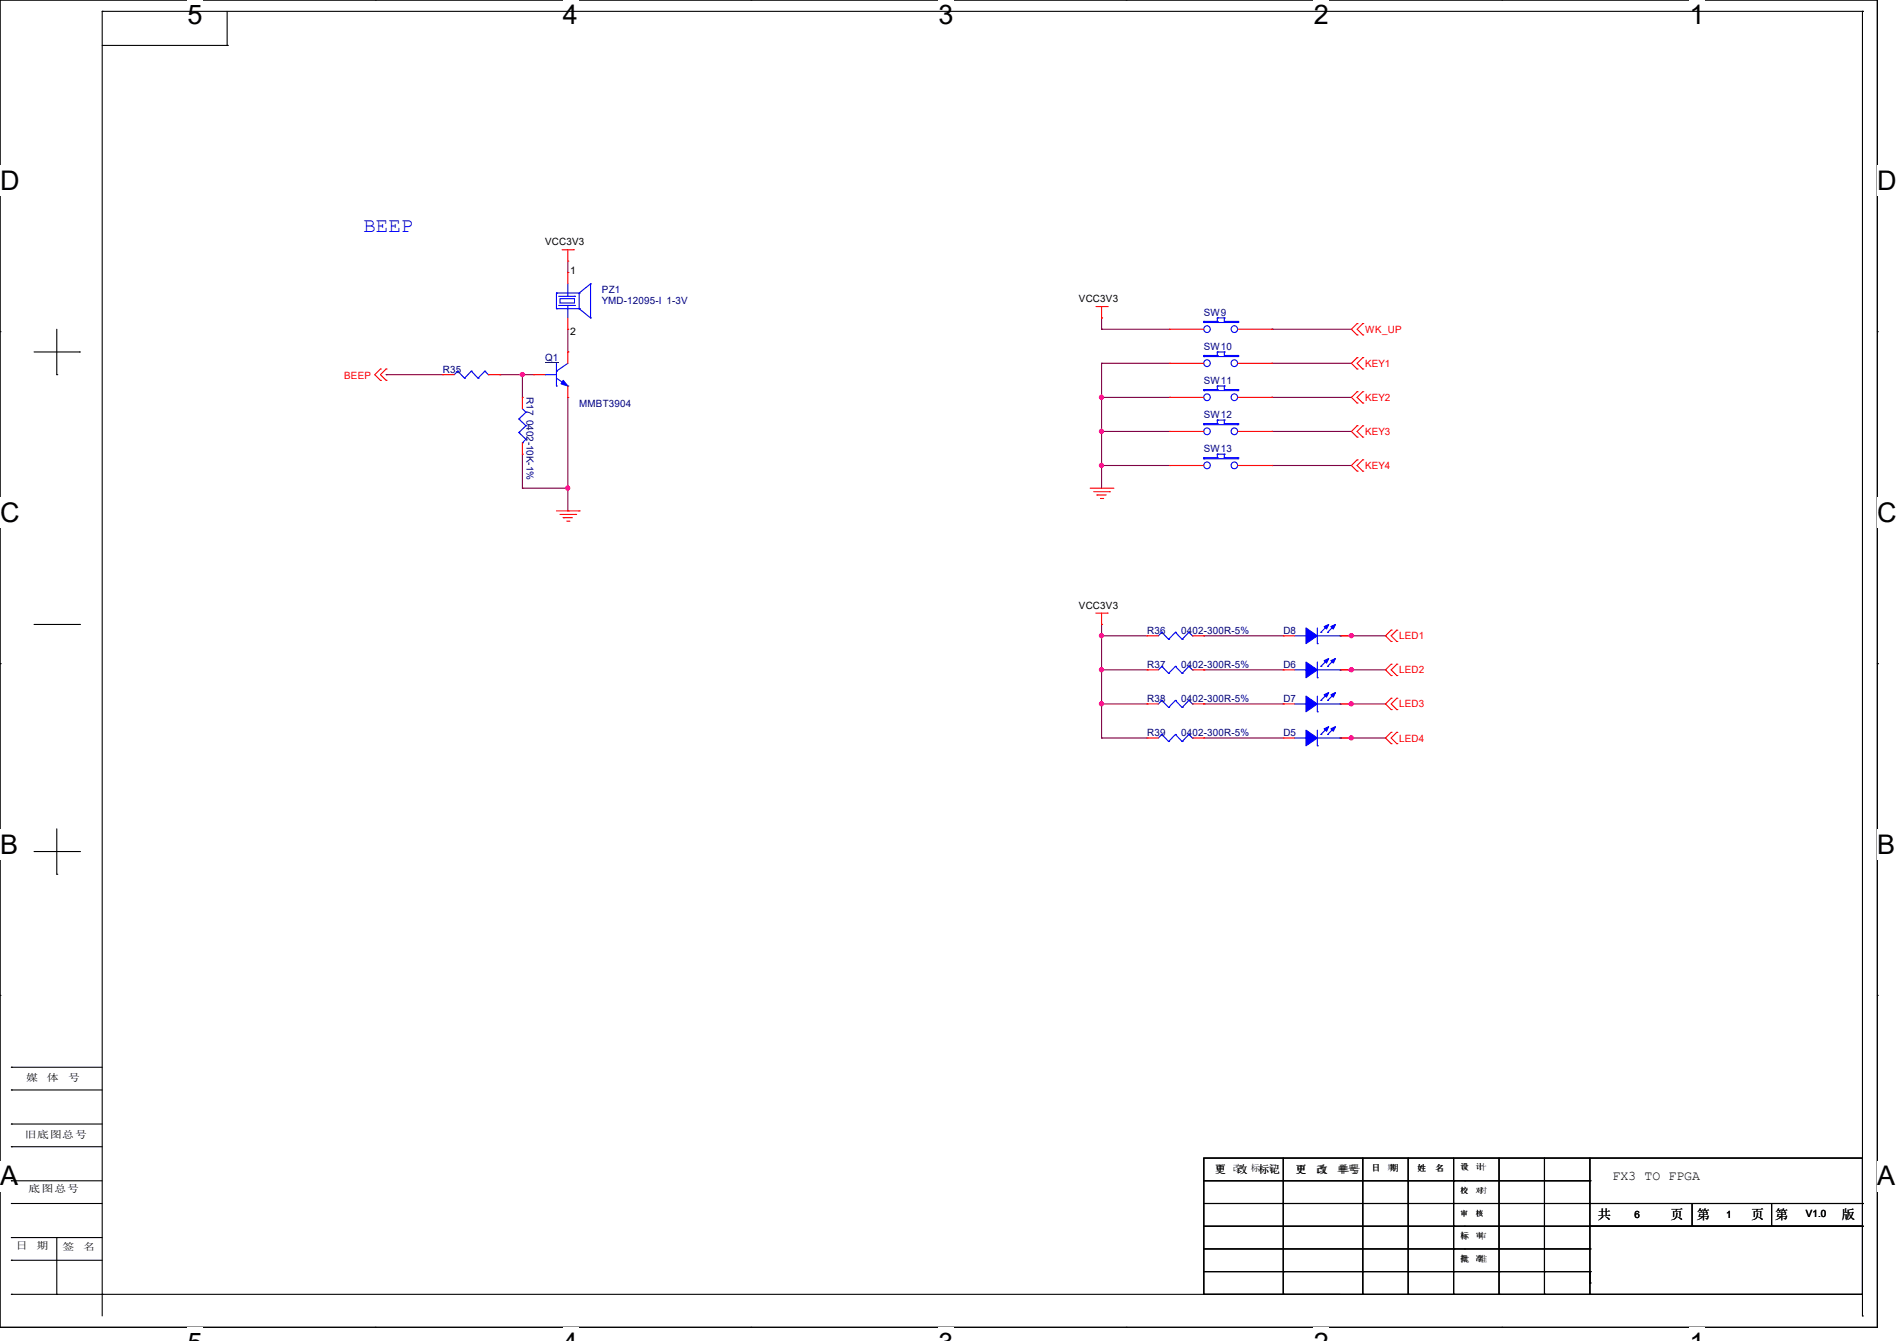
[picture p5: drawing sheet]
<svg xmlns="http://www.w3.org/2000/svg" width="297mm" height="210mm" viewBox="0 0 297 210" stroke-linecap="round" stroke-linejoin="round" font-family="sans-serif">
<path d="M0 0h293.9v207.9h-293.9z" fill="none" stroke="#000" stroke-width=".17"/>
<g fill="#fff">
<path d="M29.4 0h2.3v4.7h-2.3z"/>
<path d="M29.4 207.9h2.3v2.1h-2.3z"/>
</g>
<path d="M58.8 0h.1M58.8 207.9h.1" fill="none" stroke="#000" stroke-width=".17"/>
<g fill="#fff">
<path d="M88.1 0h2.4v4.7h-2.4z"/>
<path d="M88.1 207.9h2.4v2.1h-2.4z"/>
</g>
<path d="M117.6 0h.1M117.6 207.9h.1" fill="none" stroke="#000" stroke-width=".17"/>
<g fill="#fff">
<path d="M146.9 0h2.4v4.7h-2.4z"/>
<path d="M146.9 207.9h2.4v2.1h-2.4z"/>
</g>
<path d="M176.3 0h.1M176.3 207.9h.1" fill="none" stroke="#000" stroke-width=".17"/>
<g fill="#fff">
<path d="M205.7 0h2.4v4.7h-2.4z"/>
<path d="M205.7 207.9h2.4v2.1h-2.4z"/>
</g>
<path d="M235.1 0h.1M235.1 207.9h.1" fill="none" stroke="#000" stroke-width=".17"/>
<g fill="#fff">
<path d="M264.5 0h2.4v4.7h-2.4z"/>
<path d="M264.5 207.9h2.4v2.1h-2.4z"/>
<path d="M0 26h3v4.7h-3z"/>
<path d="M293.9 26h3.1v4.7h-3.1z"/>
<path d="M0 77.9h3v4.7h-3z"/>
<path d="M293.9 77.9h3.1v4.7h-3.1z"/>
</g>
<path d="M0 51.9h.1M293.9 51.9h.1" fill="none" stroke="#000" stroke-width=".17"/>
<g fill="#fff">
<path d="M0 129.9h2.8v4.7h-2.8z"/>
<path d="M293.9 129.9h2.9v4.7h-2.9z"/>
</g>
<path d="M0 103.9h.1M293.9 103.9h.1" fill="none" stroke="#000" stroke-width=".17"/>
<g fill="#fff">
<path d="M-.1 181.8h2.9v4.8h-2.9z"/>
<path d="M293.8 181.8h3v4.8h-3z"/>
</g>
<g fill="none" stroke="#000" stroke-width=".17">
<path d="M16 1.8h.1M16 7.1h19.6M16 1.8v204.3M16 1.8h275.6M35.6 7.1h.1M35.6 1.8v5.3M291.6 1.8h.1M291.6 1.8v179.6M5.3 55.1h7.1M8.9 58.7h.1M8.9 51.6v7.1M12.4 55.1h.1"/>
<path d="M5.3 97.8h7.1M12.4 97.8h.1M5.3 133.3h7.1M8.9 136.9h.1M8.9 129.8v7.1M12.4 133.3h.1M0 155.9h.1M293.9 155.9h.1M1.8 167.1h.1M1.8 170.7h.1M1.8 176h.1M1.8 179.6h.1"/>
<path d="M1.8 167.1h14.2M1.8 170.7h14.2M1.8 176h14.2M1.8 179.6h14.2M1.8 184.9h.1M1.8 188.5h.1M1.8 193.8h.1M1.8 197.4h.1M1.8 184.9h14.2M1.8 188.5h14.2M1.8 193.8h14.2M1.8 197.4h14.2"/>
<path d="M8.9 193.8h.1M8.9 193.8v8.9M188.5 181.4h103.1v21.3h-103.1zM188.5 184.9h60.4M188.5 188.5h103.1M188.5 192h103.1M188.5 195.6h60.4M188.5 199.1h60.4M200.9 199.1h.1M200.9 181.4v21.3M213.4 199.1h.1M213.4 181.4v21.3"/>
<path d="M220.5 199.1h.1M220.5 181.4v21.3M227.6 199.1h.1M227.6 184.9h.1M227.6 188.5h.1M227.6 192h.1M227.6 195.6h.1M227.6 181.4v21.3M234.7 199.1h.1M234.7 181.4v21.3M241.8 199.1h.1M241.8 181.4v21.3"/>
<path d="M248.9 184.9h.1M248.9 199.1h.1M248.9 188.5h.1M248.9 192h.1M248.9 195.6h.1M248.9 181.4v21.3M264.9 192h.1M264.9 188.5v3.5M277.4 192h.1M277.4 188.5v3.5M291.6 188.5h.1M291.6 192h.1"/>
<path d="M1.8 202.7h.1M1.8 202.7h208M8.9 202.7h.1M16 202.7h.1M200.9 202.7h.1M213.4 202.7h.1M220.5 202.7h.1M227.6 202.7h.1M234.7 202.7h.1M241.8 202.7h.1M248.9 200.9h.1M248.9 202.7h.1"/>
<path d="M291.6 206.1h.1M291.6 202.7v3.4"/>
</g>
<g fill="none" stroke="#800040" stroke-width=".17">
<path d="M60.5 58.7h.1M60.5 58.7h8.8M78.2 58.7h.1M78.2 58.7h5.4M81.8 58.7h.1M81.8 58.7v3.5M88.9 55.1h.1M88.9 42.7h.1M88.9 40.9v1.8M88.9 51.6v3.5M172.5 56.9h.1M172.5 49.8h.1"/>
<path d="M172.5 51.6h.1M172.5 49.8v1.8M172.5 56.9v19.6M172.5 51.6h10.6M172.5 56.9h10.6M199.1 51.6h.1M199.1 56.9h.1M199.1 51.6h12.5M199.1 56.9h12.5M81.8 76.5h.1M81.8 71.1v5.4M81.8 76.5h7.1"/>
<path d="M88.9 76.5h.1M88.9 62.2v17.8M172.5 67.6h.1M172.5 62.2h.1M172.5 72.9h.1M172.5 67.6h10.6M172.5 62.2h10.6M172.5 72.9h10.6M199.1 67.6h.1M199.1 62.2h.1M199.1 72.9h.1M199.1 67.6h12.5"/>
<path d="M199.1 62.2h12.5M199.1 72.9h12.5M88.9 80h.1M172.5 97.8h.1M172.5 99.6h.1M172.5 99.6h7.1M172.5 97.8v17.8M188.5 99.6h.1M188.5 99.6h12.4M209.8 99.6h.1M209.8 99.6h7.1M216.9 99.6h.1"/>
<path d="M172.5 104.9h.1M172.5 110.2h.1M172.5 115.6h.1M172.5 115.6h7.1M172.5 110.2h7.1M172.5 104.9h7.1M188.5 115.6h.1M188.5 110.2h.1M188.5 104.9h.1M188.5 115.6h12.4M188.5 110.2h12.4M188.5 104.9h12.4"/>
<path d="M209.8 115.6h.1M209.8 110.2h.1M209.8 104.9h.1M209.8 115.6h7.1M209.8 110.2h7.1M209.8 104.9h7.1M216.9 104.9h.1M216.9 110.2h.1M216.9 115.6h.1"/>
</g>
<g fill="#f0f" stroke="#f0f" stroke-width=".17">
<circle cx="88.9" cy="76.4" r=".32"/>
<circle cx="81.8" cy="58.7" r=".32"/>
<circle cx="211.6" cy="110.2" r=".32"/>
<circle cx="211.6" cy="104.9" r=".32"/>
<circle cx="211.6" cy="99.5" r=".32"/>
<circle cx="172.4" cy="72.9" r=".32"/>
<circle cx="172.4" cy="67.5" r=".32"/>
<circle cx="172.4" cy="62.2" r=".32"/>
<circle cx="172.4" cy="104.9" r=".32"/>
<circle cx="172.4" cy="99.5" r=".32"/>
<circle cx="172.4" cy="110.2" r=".32"/>
<circle cx="211.6" cy="115.5" r=".32"/>
</g>
<g fill="none" stroke="#f00" stroke-width=".17">
<path d="M88 39.1h1.8M88.9 39.1v1.8M89.8 39.1h.1M59.6 57.8h.1M59.6 59.6h.1M59.6 57.8l-.9 .9 .9 .9M60.5 57.8h.1M60.5 59.6h.1M60.5 57.8l-.9 .9 .9 .9M69.3 58.7h.1M69.3 58.7h1.8M76.5 58.7h1.7"/>
<path d="M78.2 58.7h.1M83.6 58.7h.1M83.6 58.7h1.7M88.9 40.9h.1M88.9 51.6h.1M88.9 42.7h.1M88.9 55.1h.1M88.9 42.7v1.7M88.9 49.8v1.8M88.9 55.1v1.8M171.6 48h1.8M172.5 49.8h.1"/>
<path d="M172.5 48v1.8M173.4 48h.1M183.1 56.9h.1M183.1 51.6h.1M183.1 56.9h5.4M183.1 51.6h5.4M193.8 56.9h5.3M193.8 51.6h5.3M199.1 56.9h.1M199.1 51.6h.1M212.5 56h.1M212.5 57.8h.1"/>
<path d="M212.5 50.7h.1M212.5 52.5h.1M212.5 56l-.9 .9 .9 .9M212.5 50.7l-.9 .9 .9 .9M213.4 57.8h.1M213.4 56h.1M213.4 52.5h.1M213.4 50.7h.1M213.4 56l-.9 .9 .9 .9M213.4 50.7l-.9 .9 .9 .9M81.8 62.2h.1M81.8 71.1h.1"/>
<path d="M81.8 62.2v1.8M81.8 69.3v1.8M88.9 62.2h.1M88.9 60.5v1.7M170.7 76.5h3.5M171.2 77h2.5M171.7 77.5h.1M171.7 77.5h1.5M172.3 78.1h.3M172.6 78.1h.1M173.7 77h.1M174.2 76.5h.1"/>
<path d="M183.1 67.6h.1M183.1 62.2h.1M183.1 72.9h.1M183.1 67.6h5.4M183.1 62.2h5.4M183.1 72.9h5.4M193.8 67.6h5.3M193.8 62.2h5.3M193.8 72.9h5.3M199.1 67.6h.1M199.1 62.2h.1M199.1 72.9h.1"/>
<path d="M212.5 61.3h.1M212.5 63.1h.1M212.5 66.7h.1M212.5 68.5h.1M212.5 72h.1M212.5 73.8h.1M212.5 61.3l-.9 .9 .9 .9M212.5 66.7l-.9 .9 .9 .9M212.5 72l-.9 .9 .9 .9M213.4 63.1h.1M213.4 61.3h.1M213.4 68.5h.1"/>
<path d="M213.4 66.7h.1M213.4 73.8h.1M213.4 72h.1M213.4 61.3l-.9 .9 .9 .9M213.4 66.7l-.9 .9 .9 .9M213.4 72l-.9 .9 .9 .9M87.1 80h3.6M87.7 80.6h2.4M88.2 81.1h.1M88.2 81.1h1.4M88.7 81.6h.4M89.1 81.6h.1"/>
<path d="M90.1 80.6h.1M90.7 80h.1M171.6 96h1.8M172.5 97.8h.1M172.5 96v1.8M173.4 96h.1M179.6 99.6h.1M179.6 99.6h1.8M186.7 99.6h1.8M188.5 99.6h.1M200.9 99.6h.1M200.9 99.6h1.8"/>
<path d="M209.8 99.6h1.8M211.6 99.6h.1M217.8 98.7h.1M217.8 98.7l-.9 .9 .9 .9M218.7 98.7h.1M218.7 98.7l-.9 .9 .9 .9M179.6 115.6h.1M179.6 110.2h.1M179.6 104.9h.1M179.6 110.2h1.8M179.6 115.6h1.8M179.6 104.9h1.8"/>
<path d="M186.7 110.2h1.8M186.7 115.6h1.8M186.7 104.9h1.8M188.5 115.6h.1M188.5 110.2h.1M188.5 104.9h.1M200.9 110.2h.1M200.9 104.9h.1M200.9 115.6h.1M200.9 110.2h1.8M200.9 115.6h1.8M200.9 104.9h1.8"/>
<path d="M209.8 110.2h1.8M209.8 115.6h1.8M209.8 104.9h1.8M211.6 110.2h.1M211.6 104.9h.1M211.6 115.6h.1M217.8 100.5h.1M217.8 104h.1M217.8 105.8h.1M217.8 109.3h.1M217.8 111.1h.1M217.8 114.7h.1"/>
<path d="M217.8 116.5h.1M217.8 104l-.9 .9 .9 .9M217.8 109.3l-.9 .9 .9 .9M217.8 114.7l-.9 .9 .9 .9M218.7 100.5h.1M218.7 105.8h.1M218.7 104h.1M218.7 111.1h.1M218.7 109.3h.1M218.7 116.5h.1M218.7 114.7h.1M218.7 104l-.9 .9 .9 .9"/>
<path d="M218.7 109.3l-.9 .9 .9 .9M218.7 114.7l-.9 .9 .9 .9"/>
</g>
<g fill="none" stroke="#00f" stroke-width=".17">
<path d="M71.7 58.1h.1M71.7 58.1l-.6 .6M71.7 58.1l1 1.1M72.7 59.2h.1M73.8 58.1h.1M73.8 58.1l-1.1 1.1M73.8 58.1l1 1.1M74.8 59.2h.1M75.9 58.1h.1M75.9 58.1l-1.1 1.1M75.9 58.1l.6 .6M76.5 58.7h.1"/>
<path d="M85.3 58.7h.1M85.3 58.7h1.8M87.1 45.9h.1M87.1 48.3h.1M87.1 58.1h.1M87.1 45.9h3.6M87.1 45.9v2.4M87.1 56.9v3.6M87.1 48.3h3.6M87.1 59.2l1.8 1.3M87.5 46.4h2.5M87.5 47.8h2.5"/>
<path d="M87.7 46.8h2.3v.7h-2.3zM88.9 44.4v2M88.9 47.8v2M88.9 56.9l-1.8 1.2M90 46.4h.1M90 47.8h.1M90.7 48.3h.1M90.7 45.9h.1M90.7 48.3l1.8 1.5M90.7 45.9v2.4M92.5 44.4h.1M92.5 49.8h.1"/>
<path d="M92.5 44.4l-1.8 1.5M92.5 44.4v5.4M188.5 55.7h.1M188.5 55.8h.1M188.5 50.3h.1M188.5 50.5h.1M188.5 50.3v.2M188.5 55.7v.1M188.5 55.8h5.3M188.5 55.7h2.1M188.5 50.5h5.3M188.5 50.3h2.1"/>
<path d="M190.6 55.1h.1M190.6 55.7h.1M190.6 49.8h.1M190.6 50.3h.1M190.6 49.8v.5M190.6 55.1v.6M190.6 55.1h1.1M190.6 49.8h1.1M191.7 55.7h.1M191.7 55.1h.1M191.7 50.3h.1M191.7 49.8h.1"/>
<path d="M191.7 49.8v.5M191.7 55.1v.6M191.7 55.7h2.1M191.7 50.3h2.1M193.8 55.8h.1M193.8 55.7h.1M193.8 50.5h.1M193.8 50.3h.1M193.8 50.3v.2M193.8 55.7v.1M81.2 65.6h.1M81.2 67.7h.1"/>
<path d="M81.2 65.6l1.1 1.1M81.2 67.7l1.1 1.1M81.8 69.3h.1M81.8 64l.5 .6M82.3 64.6h.1M82.3 66.7h.1M82.3 68.8h.1M82.3 64.6l-1.1 1M82.3 66.7l-1.1 1M82.3 68.8l-.5 .5M87.1 60.5h.1M88.9 60.5h.1"/>
<path d="M188.5 66.3h.1M188.5 66.5h.1M188.5 61h.1M188.5 61.2h.1M188.5 71.7h.1M188.5 71.8h.1M188.5 66.5h5.3M188.5 66.3h2.1M188.5 61v.2M188.5 66.3v.2M188.5 71.7v.1M188.5 61.2h5.3"/>
<path d="M188.5 61h2.1M188.5 71.8h5.3M188.5 71.7h2.1M190.6 65.8h.1M190.6 66.3h.1M190.6 60.5h.1M190.6 61h.1M190.6 71.1h.1M190.6 71.7h.1M190.6 65.8h1.1M190.6 60.5v.5M190.6 65.8v.5"/>
<path d="M190.6 71.1v.6M190.6 60.5h1.1M190.6 71.1h1.1M191.7 66.3h.1M191.7 65.8h.1M191.7 61h.1M191.7 60.5h.1M191.7 71.7h.1M191.7 71.1h.1M191.7 66.3h2.1M191.7 60.5v.5M191.7 65.8v.5"/>
<path d="M191.7 71.1v.6M191.7 61h2.1M191.7 71.7h2.1M193.8 66.5h.1M193.8 66.3h.1M193.8 61.2h.1M193.8 61h.1M193.8 71.8h.1M193.8 71.7h.1M193.8 61v.2M193.8 66.3v.2M193.8 71.7v.1"/>
<path d="M181.9 99h.1M181.9 99l-.5 .6M181.9 99l1.1 1.1M184 99h.1M184 99l-1 1.1M184 99l1.1 1.1M186.1 99h.1M186.1 99l-1 1.1M186.1 99l.6 .6M186.7 99.6h.1M202.7 99.6h1.8M204.5 99.6h.1"/>
<path d="M206.2 98.3v2.5M206.2 99.6h3.6M206.8 99h.1M207.9 99h.1M207.9 98l-1.1 1M208.9 98l-1 1M209.8 99.6h.1M181.9 115h.1M181.9 109.7h.1M181.9 104.4h.1M181.9 115l-.5 .6M181.9 115l1.1 1.1"/>
<path d="M181.9 109.7l-.5 .5M181.9 109.7l1.1 1.1M181.9 104.4l-.5 .5M181.9 104.4l1.1 1.1M183 100.1h.1M183 116.1h.1M183 110.8h.1M183 105.5h.1M184 115h.1M184 109.7h.1M184 104.4h.1M184 115l-1 1.1"/>
<path d="M184 115l1.1 1.1M184 109.7l-1 1.1M184 109.7l1.1 1.1M184 104.4l-1 1.1M184 104.4l1.1 1.1M185.1 100.1h.1M185.1 116.1h.1M185.1 110.8h.1M185.1 105.5h.1M186.1 115h.1M186.1 109.7h.1M186.1 104.4h.1"/>
<path d="M186.1 115l-1 1.1M186.1 115l.6 .6M186.1 109.7l-1 1.1M186.1 109.7l.6 .5M186.1 104.4l-1 1.1M186.1 104.4l.6 .5M186.7 115.6h.1M186.7 110.2h.1M186.7 104.9h.1M202.7 110.2h1.8M202.7 104.9h1.8M202.7 115.6h1.8"/>
<path d="M204.5 110.2h.1M204.5 104.9h.1M204.5 115.6h.1M206.2 111.5h.1M206.2 100.8h.1M206.2 106.1h.1M206.2 116.8h.1M206.2 103.7v2.4M206.2 109v2.5M206.2 114.3v2.5M206.2 110.2h3.6M206.2 104.9h3.6"/>
<path d="M206.2 115.6h3.6M206.8 109.7h.1M206.8 104.4h.1M206.8 115h.1M207.9 109.7h.1M207.9 104.4h.1M207.9 115h.1M207.9 108.6l-1.1 1.1M207.9 103.3l-1.1 1.1M207.9 114l-1.1 1M208.9 108.6l-1 1.1M208.9 103.3l-1 1.1"/>
<path d="M208.9 114l-1 1M209.8 110.2h.1M209.8 104.9h.1M209.8 115.6h.1"/>
<circle cx="189" cy="56.9" r=".52"/>
<circle cx="189" cy="51.5" r=".52"/>
<circle cx="193.2" cy="51.5" r=".52"/>
<circle cx="193.2" cy="56.9" r=".52"/>
<circle cx="189" cy="62.2" r=".52"/>
<circle cx="189" cy="67.5" r=".52"/>
<circle cx="189" cy="72.9" r=".52"/>
<circle cx="193.2" cy="62.2" r=".52"/>
<circle cx="193.2" cy="67.5" r=".52"/>
<circle cx="193.2" cy="72.9" r=".52"/>
</g>
<g fill="#00f" stroke="#00f" stroke-width=".17">
<path d="M88.2 59.6l.7 .9-1.1-.4z"/>
<path d="M204.5 109l1.7 1.2-1.7 1.3z" fill-rule="evenodd"/>
<path d="M208.4 108.8l.7-.3-.4 .7z" fill-rule="evenodd"/>
<path d="M207.3 108.8l.7-.3-.3 .7z" fill-rule="evenodd"/>
<path d="M204.5 98.3l1.7 1.3-1.7 1.2z" fill-rule="evenodd"/>
<path d="M208.4 98.1l.7-.3-.4 .7z" fill-rule="evenodd"/>
<path d="M207.3 98.1l.7-.3-.3 .7z" fill-rule="evenodd"/>
<path d="M204.5 103.7l1.7 1.2-1.7 1.2z" fill-rule="evenodd"/>
<path d="M208.4 103.5l.7-.4-.4 .7z" fill-rule="evenodd"/>
<path d="M207.3 103.5l.7-.4-.3 .7z" fill-rule="evenodd"/>
<path d="M204.5 114.3l1.7 1.3-1.7 1.2z" fill-rule="evenodd"/>
<path d="M208.4 114.1l.7-.3-.4 .7z" fill-rule="evenodd"/>
<path d="M207.3 114.1l.7-.3-.3 .7z" fill-rule="evenodd"/>
</g>
<path d="M85.3 56.8h2.2" fill="none" stroke="#000080" stroke-width=".16"/>
<g font-size="4.2">
<text x="29.4" y="3.8">5</text>
<text x="88.1" y="3.8">4</text>
<text x="146.9" y="3.8">3</text>
<text x="205.7" y="3.8">2</text>
<text x="264.5" y="3.8">1</text>
<text x="0" y="29.8">D</text>
<text x="293.9" y="29.8">D</text>
<text x="0" y="81.7">C</text>
<text x="293.9" y="81.7">C</text>
<text x="0" y="133.7">B</text>
<text x="293.9" y="133.7">B</text>
<text x="0" y="185.6">A</text>
<text x="293.9" y="185.6">A</text>
</g>
<text font-size="3.3" fill="#00f" x="56.9" y="36.3">BEEP</text>
<g font-size="2.1">
<text x="252.5" y="184.7">FX3 TO FPGA</text>
<text x="250.1" y="191">共</text>
<text x="261.5" y="191">页</text>
<text x="265.6" y="191">第</text>
<text x="274.1" y="191">页</text>
<text x="277.9" y="191">第</text>
<text x="288.4" y="191">版</text>
</g>
<g font-size="1.7">
<text x="193.6" y="183.7">改</text>
<text x="197" y="183.7">标记</text>
<text x="202.9" y="183.7">更</text>
</g>
<g font-size="1.6">
<text x="85.3" y="38.4">VCC3V3</text>
<text x="89.3" y="42.8">1</text>
<text x="168.9" y="47.3">VCC3V3</text>
<text x="89.3" y="52.5">2</text>
<text x="168.9" y="95.3">VCC3V3</text>
<text x="4.1" y="169.2">媒</text>
<text x="7.3" y="169.2">体</text>
<text x="10.7" y="169.2">号</text>
<text x="3.9" y="178.1">旧底图总号</text>
<text x="206.1" y="183.6">改</text>
<text x="209.3" y="183.6">单号</text>
<text x="4.4" y="186.7">底图总号</text>
<text x="255.9" y="190.8">6</text>
<text x="270.3" y="190.8">1</text>
<text x="282.7" y="190.6">V1.0</text>
<text x="2.5" y="195.6">日</text>
<text x="5.7" y="195.6">期</text>
<text x="9.8" y="195.7">签</text>
<text x="13" y="195.7">名</text>
</g>
<g font-size="1.6" fill="#000080">
<text x="94.2" y="45.9">PZ1</text>
<text x="94.2" y="47.7">YMD-12095-I 1-3V</text>
<text x="188.5" y="49.4">SW9</text>
<text x="69.3" y="58.3">R35</text>
<text x="85.3" y="56.6">Q1</text>
<text x="188.5" y="54.8">SW10</text>
<text x="90.7" y="63.7">MMBT3904</text>
<text x="188.5" y="65.4">SW12</text>
<text x="188.5" y="60.1">SW11</text>
<text x="188.5" y="70.8">SW13</text>
<text x="179.6" y="99.2">R36</text>
<text x="184.9" y="99.2">0402-300R-5%</text>
<text x="200.9" y="99.2">D8</text>
<text x="179.6" y="104.6">R37</text>
<text x="184.9" y="104.6">0402-300R-5%</text>
<text x="200.9" y="104.6">D6</text>
<text x="179.6" y="109.9">R38</text>
<text x="184.9" y="109.9">0402-300R-5%</text>
<text x="200.9" y="109.9">D7</text>
<text x="179.6" y="115.2">R39</text>
<text x="184.9" y="115.2">0402-300R-5%</text>
<text x="200.9" y="115.2">D5</text>
</g>
<g font-size="1.6" fill="#f00">
<text x="213.7" y="52.1">WK_UP</text>
<text x="53.9" y="59.4">BEEP</text>
<text x="213.7" y="57.4">KEY1</text>
<text x="213.7" y="62.8">KEY2</text>
<text x="213.7" y="68.1">KEY3</text>
<text x="213.7" y="73.4">KEY4</text>
<text x="219" y="100.1">LED1</text>
<text x="219" y="105.5">LED2</text>
<text x="219" y="110.8">LED3</text>
<text x="219" y="116.1">LED4</text>
</g>
<g font-size="1.5" fill="#000080">
<text x="82.4" y="62.2" transform="rotate(90 82.4 62.2)">R17</text>
<text x="82.4" y="65.8" transform="rotate(90 82.4 65.8)">0402-10K-1%</text>
</g>
<g font-size="1.4">
<text x="190.2" y="183.4">更</text>
<text x="193" y="183.4">改</text>
<text x="195.8" y="183.4">标</text>
<text x="198.6" y="183.4">记</text>
<text x="214.8" y="183.4">日</text>
<text x="217.6" y="183.4">期</text>
<text x="221.9" y="183.4">姓</text>
<text x="224.7" y="183.4">名</text>
<text x="231.4" y="183.3">计</text>
<text x="228.6" y="194.1">标</text>
<text x="228.6" y="197.7">批</text>
<text x="231.4" y="194.1">审</text>
<text x="231.5" y="197.7">准</text>
</g>
<g font-size="1.2">
<text x="217.2" y="183.3">期</text>
<text x="228.6" y="183.1">设</text>
<text x="231.1" y="183.1">计</text>
<text x="228.6" y="186.8">校</text>
<text x="228.6" y="190.4">审</text>
<text x="231.1" y="186.8">对</text>
<text x="231.1" y="190.4">核</text>
<text x="231.6" y="186.9">对</text>
<text x="231.1" y="197.5">准</text>
<text x="231.1" y="193.9">审</text>
</g>
</svg>
